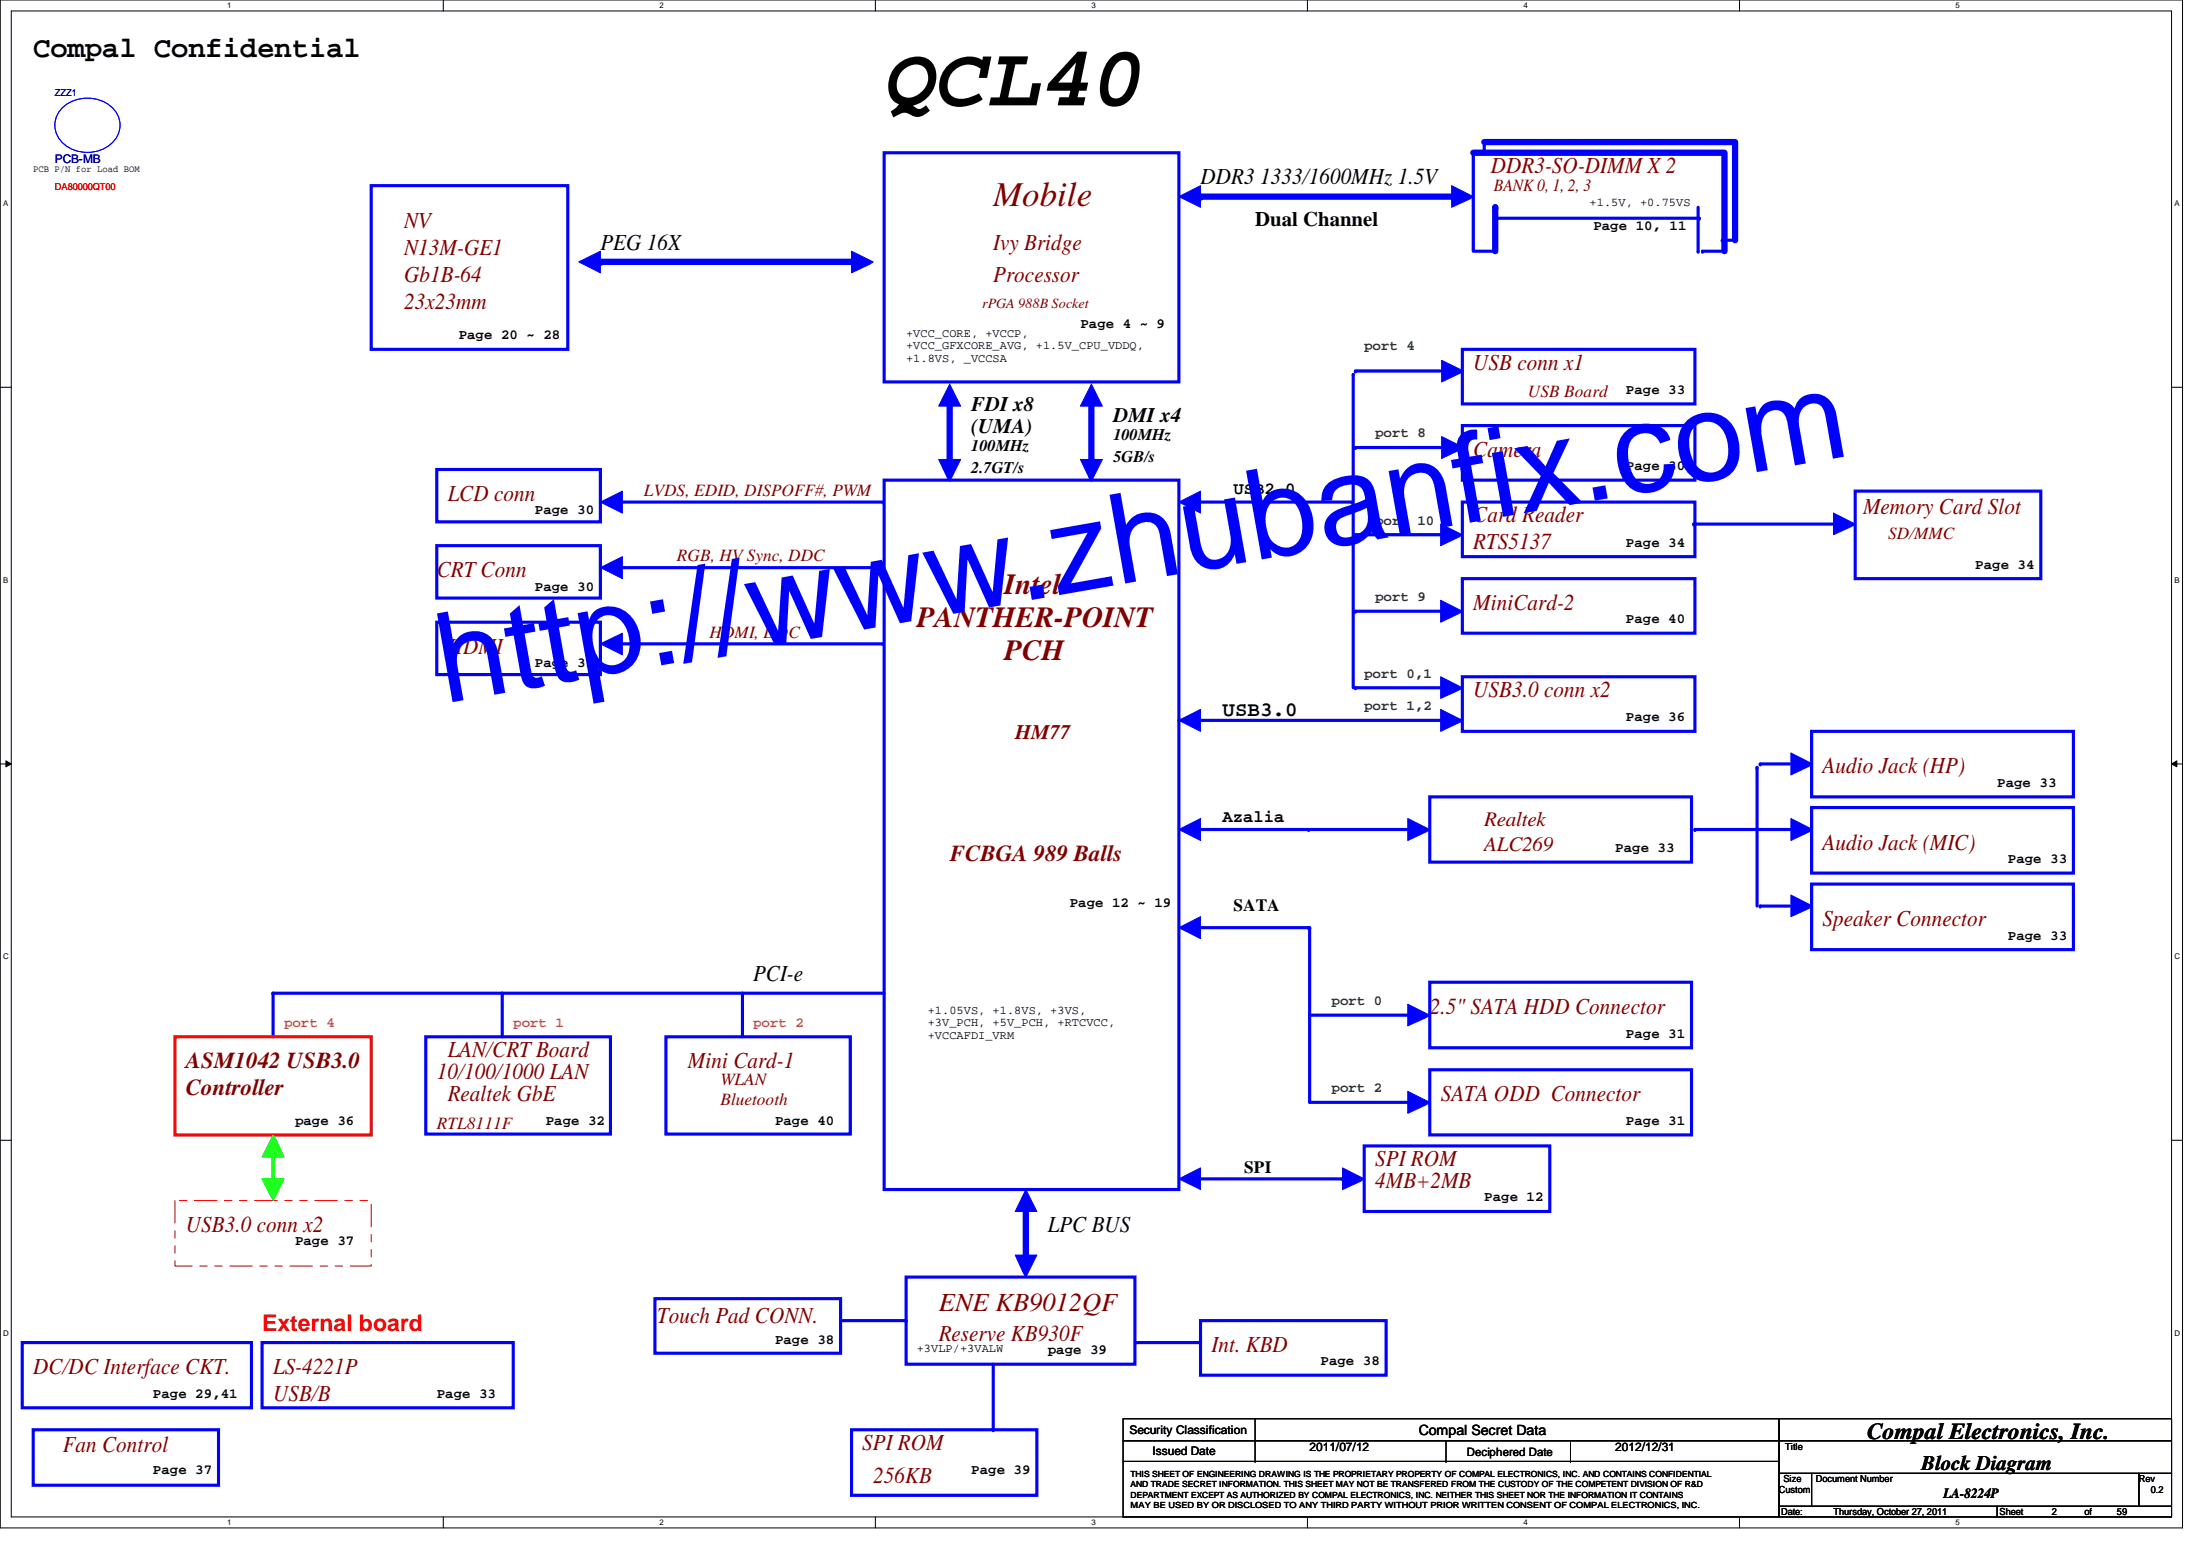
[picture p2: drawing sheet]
<svg xmlns="http://www.w3.org/2000/svg" width="297mm" height="210mm" viewBox="0 0 297 210" stroke-linecap="round" stroke-linejoin="round" font-family="sans-serif">
<path d="M0 0h294.7v206.2h-294.7zM1.5 1.5h291.7v203.3h-291.7z" fill="none" stroke="#000" stroke-width=".14"/>
<g fill="#fff">
<path d="M30.7 .2h.6v1.2h-.6z"/>
<path d="M30.7 204.9h.6v1.2h-.6z"/>
</g>
<path d="M59.9 0v1.5M59.9 204.8v1.4" fill="none" stroke="#000" stroke-width=".14"/>
<g fill="#fff">
<path d="M89 .2h.6v1.2h-.6z"/>
<path d="M89 204.9h.6v1.2h-.6z"/>
</g>
<path d="M118.2 0v1.5M118.2 204.8v1.4" fill="none" stroke="#000" stroke-width=".14"/>
<g fill="#fff">
<path d="M147.4 .2h.6v1.2h-.6z"/>
<path d="M147.4 204.9h.6v1.2h-.6z"/>
</g>
<path d="M176.5 0v1.5M176.5 204.8v1.4" fill="none" stroke="#000" stroke-width=".14"/>
<g fill="#fff">
<path d="M205.7 .2h.6v1.2h-.6z"/>
<path d="M205.7 204.9h.6v1.2h-.6z"/>
</g>
<path d="M234.9 0v1.5M234.9 204.8v1.4" fill="none" stroke="#000" stroke-width=".14"/>
<g fill="#fff">
<path d="M264 .2h.6v1.2h-.6z"/>
<path d="M264 204.9h.6v1.2h-.6z"/>
<path d="M.4 26.9h.7v1.2h-.7z"/>
<path d="M293.6 26.9h.7v1.2h-.7z"/>
<path d="M.4 77.7h.7v1.2h-.7z"/>
<path d="M293.6 77.7h.7v1.2h-.7z"/>
</g>
<path d="M0 52.3h1.5M293.2 52.3h1.5" fill="none" stroke="#000" stroke-width=".14"/>
<g fill="#fff">
<path d="M.4 128.5h.8v1.2h-.8z"/>
<path d="M293.6 128.5h.7v1.2h-.7z"/>
</g>
<path d="M0 103.1h1.5M.8 102.7l.7 .4-.7 .4zM293.2 103.1l.7-.4v.8zM293.2 103.1h1.5" fill="none" stroke="#000" stroke-width=".14"/>
<path d="M.8 102.7l.7 .4-.7 .4zM293.2 103.1l.7-.4v.8z" fill="#000"/>
<g fill="#fff">
<path d="M.4 179.3h.8v1.2h-.8z"/>
<path d="M293.6 179.3h.7v1.2h-.7z"/>
</g>
<g fill="none" stroke="#000" stroke-width=".14">
<path d="M0 153.9h1.5M293.2 153.9h1.5M151.6 191.5h88.6v3h-88.6zM151.6 194.5h88.6v2.8h-88.6zM151.6 197.3h88.6v7.5h-88.6zM169.5 194.5h.1M169.5 197.3h.1M169.5 191.5v5.8M195.2 197.3h.1M195.2 194.5v2.8M212 197.3h.1M212 194.5v2.8"/>
<path d="M240.2 191.5h53v3h-53zM240.2 194.5h53v4.4h-53zM240.2 198.9h4.4v4.4h-4.4zM244.6 198.9h44.2v4.4h-44.2zM288.8 198.9h4.4v4.4h-4.4zM240.2 203.3h29.5v1.5h-29.5zM269.7 203.3h23.5v1.5h-23.5z"/>
</g>
<path d="M119.4 20.6h39.8v31h-39.8zM162.1 125.2h14.6M4.5 193h25v7.5h-25z" fill="none" stroke="#00f" stroke-width=".42"/>
<circle cx="176.7" cy="125.2" r=".21" fill="#00f"/>
<path d="M84 67.8h35.2M119.4 64.8h39.8v95.8h-39.8zM3 181.2h30.9v8.8h-30.9z" fill="none" stroke="#00f" stroke-width=".42"/>
<circle cx="119.2" cy="67.8" r=".21" fill="#00f"/>
<path d="M81.1 67.8l2.9-1.5v3z" fill-rule="evenodd" fill="#00f"/>
<path d="M81.1 67.8l2.9-1.5v3z" fill="none" stroke="#00f" stroke-width=".14"/>
<path d="M241.8 110.5l2.9 1.5-.4 .3-2.5 1.2z" fill-rule="evenodd" fill="#00f"/>
<path d="M241.8 110.5l2.9 1.5-.4 .3-2.5 1.2z" fill="none" stroke="#00f" stroke-width=".14"/>
<path d="M228.9 112h14.2" fill="none" stroke="#00f" stroke-width=".42"/>
<circle cx="228.9" cy="112" r=".21" fill="#00f"/>
<path d="M145.9 62h2.9l-1.4 3z" fill-rule="evenodd" fill="#00f"/>
<path d="M145.9 62h2.9l-1.4 3z" fill="none" stroke="#00f" stroke-width=".14"/>
<path d="M198.9 20.6v13.3h3M229.9 33.9h2.9" fill="none" stroke="#00f" stroke-width=".42"/>
<path d="M198.9 20.6h33.9v13.3" fill="none" stroke="#00f" stroke-width=".85"/>
<circle cx="229.9" cy="33.9" r=".21" fill="#00f"/>
<path d="M201.9 28v5.9" fill="none" stroke="#00f" stroke-width=".85"/>
<circle cx="201.9" cy="28" r=".42" fill="#00f"/>
<path d="M229.3 28v5.9" fill="none" stroke="#00f" stroke-width=".42"/>
<circle cx="229.3" cy="33.9" r=".21" fill="#00f"/>
<path d="M201.9 29.5h27.5" fill="none" stroke="#00f" stroke-width=".42"/>
<circle cx="229.4" cy="29.5" r=".21" fill="#00f"/>
<path d="M196 25.1l2.9 1.4-.4 .3-2.5 1.2z" fill-rule="evenodd" fill="#00f"/>
<path d="M196 25.1l2.9 1.4-.4 .3-2.5 1.2z" fill="none" stroke="#00f" stroke-width=".14"/>
<path d="M159.2 26.5l2.9-1.4v2.9z" fill-rule="evenodd" fill="#00f"/>
<path d="M159.2 26.5l2.9-1.4v2.9z" fill="none" stroke="#00f" stroke-width=".14"/>
<path d="M182.7 50.5v42.3" fill="none" stroke="#00f" stroke-width=".42"/>
<circle cx="182.7" cy="50.5" r=".21" fill="#00f"/>
<path d="M160.6 67.8h22" fill="none" stroke="#00f" stroke-width=".42"/>
<circle cx="182.6" cy="67.8" r=".21" fill="#00f"/>
<path d="M159.2 67.8l2.9-1.5v3z" fill-rule="evenodd" fill="#00f"/>
<path d="M159.2 67.8l2.9-1.5v3z" fill="none" stroke="#00f" stroke-width=".14"/>
<path d="M159.2 125.2l2.9-1.5v3z" fill-rule="evenodd" fill="#00f"/>
<path d="M159.2 125.2l2.9-1.5v3z" fill="none" stroke="#00f" stroke-width=".14"/>
<path d="M147.4 51.9l1.4 2.9h-2.9z" fill-rule="evenodd" fill="#00f"/>
<path d="M147.4 51.9l1.4 2.9h-2.9z" fill="none" stroke="#00f" stroke-width=".14"/>
<path d="M147.4 54.5v8.9" fill="none" stroke="#00f" stroke-width=".85"/>
<circle cx="147.4" cy="63.4" r=".42" fill="#00f"/>
<path d="M84 76.6h35.2" fill="none" stroke="#00f" stroke-width=".42"/>
<circle cx="119.2" cy="76.6" r=".21" fill="#00f"/>
<path d="M81.1 76.6l2.9-1.5v3z" fill-rule="evenodd" fill="#00f"/>
<path d="M81.1 76.6l2.9-1.5v3z" fill="none" stroke="#00f" stroke-width=".14"/>
<path d="M84 86.9h35.2" fill="none" stroke="#00f" stroke-width=".42"/>
<circle cx="119.2" cy="86.9" r=".21" fill="#00f"/>
<path d="M81.1 86.9l2.9-1.4v2.9z" fill-rule="evenodd" fill="#00f"/>
<path d="M81.1 86.9l2.9-1.4v2.9z" fill="none" stroke="#00f" stroke-width=".14"/>
<path d="M232.5 32.4h1.6M59 84h22.1v7.1h-22.1z" fill="none" stroke="#00f" stroke-width=".42"/>
<circle cx="232.5" cy="32.4" r=".21" fill="#00f"/>
<path d="M200.4 19.2v1.4" fill="none" stroke="#00f" stroke-width=".42"/>
<circle cx="200.4" cy="20.6" r=".21" fill="#00f"/>
<path d="M200.4 19.2h33.9v13.2" fill="none" stroke="#00f" stroke-width=".85"/>
<path d="M100.2 134.1v5.9" fill="none" stroke="#00f" stroke-width=".42"/>
<circle cx="100.2" cy="134.1" r=".21" fill="#00f"/>
<path d="M162.1 26.5h33.9" fill="none" stroke="#00f" stroke-width=".85"/>
<circle cx="162.1" cy="26.5" r=".42" fill="#00f"/>
<path d="M138.5 160.6l1.5 2.9h-2.9z" fill-rule="evenodd" fill="#00f"/>
<path d="M138.5 160.6l1.5 2.9h-2.9z" fill="none" stroke="#00f" stroke-width=".14"/>
<path d="M138.5 163.5v5.9" fill="none" stroke="#00f" stroke-width=".85"/>
<circle cx="138.5" cy="169.4" r=".42" fill="#00f"/>
<path d="M176.8 125.2v23.6" fill="none" stroke="#00f" stroke-width=".42"/>
<circle cx="176.8" cy="125.2" r=".21" fill="#00f"/>
<path d="M134.1 184.1v8.9" fill="none" stroke="#00f" stroke-width=".42"/>
<circle cx="134.1" cy="193" r=".21" fill="#00f"/>
<path d="M88.4 175.3h25.1v7.4h-25.1zM113.5 178.3h8.8M122.3 172.4h30.9v11.7h-30.9zM115 193h25v8.8h-25z" fill="none" stroke="#00f" stroke-width=".42"/>
<circle cx="122.3" cy="178.3" r=".21" fill="#00f"/>
<path d="M67.8 134.1v5.9" fill="none" stroke="#00f" stroke-width=".42"/>
<circle cx="67.8" cy="134.1" r=".21" fill="#00f"/>
<path d="M176.8 137h13.9" fill="none" stroke="#00f" stroke-width=".42"/>
<circle cx="190.7" cy="137" r=".21" fill="#00f"/>
<path d="M190.1 135.6l2.9 1.4-.4 .3-2.5 1.2z" fill-rule="evenodd" fill="#00f"/>
<path d="M190.1 135.6l2.9 1.4-.4 .3-2.5 1.2z" fill="none" stroke="#00f" stroke-width=".14"/>
<path d="M159.2 159.1l2.9-1.5v3z" fill-rule="evenodd" fill="#00f"/>
<path d="M159.2 159.1l2.9-1.5v3z" fill="none" stroke="#00f" stroke-width=".14"/>
<path d="M162.1 159.1h19.2" fill="none" stroke="#00f" stroke-width=".42"/>
<circle cx="181.3" cy="159.1" r=".21" fill="#00f"/>
<path d="M181.3 157.6l2.9 1.5-.4 .3-2.5 1.2z" fill-rule="evenodd" fill="#00f"/>
<path d="M181.3 157.6l2.9 1.5-.4 .3-2.5 1.2z" fill="none" stroke="#00f" stroke-width=".14"/>
<path d="M184.2 154.7h25.1v8.8h-25.1z" fill="none" stroke="#00f" stroke-width=".42"/>
<path d="M126.7 62h3l-1.5 3z" fill-rule="evenodd" fill="#00f"/>
<path d="M126.7 62h3l-1.5 3z" fill="none" stroke="#00f" stroke-width=".14"/>
<path d="M128.2 51.9l1.5 2.9h-3z" fill-rule="evenodd" fill="#00f"/>
<path d="M128.2 51.9l1.5 2.9h-3z" fill="none" stroke="#00f" stroke-width=".14"/>
<path d="M128.2 54.5v8.9" fill="none" stroke="#00f" stroke-width=".85"/>
<circle cx="128.2" cy="63.4" r=".42" fill="#00f"/>
<path d="M59 73.7h22.1v7h-22.1zM59 63.4h22.1v7h-22.1zM237.2 103.6v18.7" fill="none" stroke="#00f" stroke-width=".42"/>
<circle cx="237.2" cy="103.6" r=".21" fill="#00f"/>
<path d="M237.7 122.3h3.9" fill="none" stroke="#00f" stroke-width=".42"/>
<circle cx="237.7" cy="122.3" r=".21" fill="#00f"/>
<path d="M241.8 120.8l2.9 1.5-.4 .3-2.5 1.1z" fill-rule="evenodd" fill="#00f"/>
<path d="M241.8 120.8l2.9 1.5-.4 .3-2.5 1.1z" fill="none" stroke="#00f" stroke-width=".14"/>
<path d="M237.7 103.1h3.9" fill="none" stroke="#00f" stroke-width=".42"/>
<circle cx="237.7" cy="103.1" r=".21" fill="#00f"/>
<path d="M241.8 101.6l2.9 1.5-.4 .3-2.5 1.2z" fill-rule="evenodd" fill="#00f"/>
<path d="M241.8 101.6l2.9 1.5-.4 .3-2.5 1.2z" fill="none" stroke="#00f" stroke-width=".14"/>
<path d="M194.6 48.6l3 1.5-3 1.5z" fill-rule="evenodd" fill="#00f"/>
<path d="M194.6 48.6l3 1.5-3 1.5z" fill="none" stroke="#00f" stroke-width=".14"/>
<path d="M183 50.1h11.5" fill="none" stroke="#00f" stroke-width=".42"/>
<circle cx="183" cy="50.1" r=".21" fill="#00f"/>
<path d="M176.8 112h15.3" fill="none" stroke="#00f" stroke-width=".42"/>
<circle cx="192.1" cy="112" r=".21" fill="#00f"/>
<path d="M190.1 110.5l2.9 1.5-.4 .3-2.5 1.2z" fill-rule="evenodd" fill="#00f"/>
<path d="M190.1 110.5l2.9 1.5-.4 .3-2.5 1.2z" fill="none" stroke="#00f" stroke-width=".14"/>
<path d="M159.2 112l2.9-1.5v3z" fill-rule="evenodd" fill="#00f"/>
<path d="M159.2 112l2.9-1.5v3z" fill="none" stroke="#00f" stroke-width=".14"/>
<path d="M162.1 112h14.6" fill="none" stroke="#00f" stroke-width=".42"/>
<circle cx="176.7" cy="112" r=".21" fill="#00f"/>
<path d="M183 92.8h11.5M244.6 98.7h35.3v8.9h-35.3zM193 107.6h35.4v8.8h-35.4zM244.6 109h35.3v8.9h-35.3zM244.6 119.3h35.3v8.9h-35.3zM57.5 140h24.9v13.1h-24.9zM89.9 140h24.9v13.1h-24.9z" fill="none" stroke="#00f" stroke-width=".42"/>
<circle cx="183" cy="92.8" r=".21" fill="#00f"/>
<path d="M194.5 91.4l2.9 1.4-.4 .3-2.5 1.2z" fill-rule="evenodd" fill="#00f"/>
<path d="M194.5 91.4l2.9 1.4-.4 .3-2.5 1.2z" fill="none" stroke="#00f" stroke-width=".14"/>
<path d="M162.1 178.3h25.1v7.3h-25.1zM153.2 181.2h8.9" fill="none" stroke="#00f" stroke-width=".42"/>
<circle cx="162.1" cy="181.2" r=".21" fill="#00f"/>
<path d="M137.1 169.4h2.9l-1.5 3z" fill-rule="evenodd" fill="#00f"/>
<path d="M137.1 169.4h2.9l-1.5 3z" fill="none" stroke="#00f" stroke-width=".14"/>
<path d="M183 72.2h11.5" fill="none" stroke="#00f" stroke-width=".42"/>
<circle cx="183" cy="72.2" r=".21" fill="#00f"/>
<path d="M194.5 70.7l2.9 1.5-.4 .3-2.5 1.2z" fill-rule="evenodd" fill="#00f"/>
<path d="M194.5 70.7l2.9 1.5-.4 .3-2.5 1.2z" fill="none" stroke="#00f" stroke-width=".14"/>
<path d="M197.4 47.2h31.5v7.3h-31.5zM197.4 67.8h31.5v7.3h-31.5zM176.8 148.8h13.9" fill="none" stroke="#00f" stroke-width=".42"/>
<circle cx="190.7" cy="148.8" r=".21" fill="#00f"/>
<path d="M190.1 147.3l2.9 1.5-.4 .3-2.5 1.2z" fill-rule="evenodd" fill="#00f"/>
<path d="M190.1 147.3l2.9 1.5-.4 .3-2.5 1.2z" fill="none" stroke="#00f" stroke-width=".14"/>
<path d="M194.6 58.9l3 1.5-3 1.5z" fill-rule="evenodd" fill="#00f"/>
<path d="M194.6 58.9l3 1.5-3 1.5z" fill="none" stroke="#00f" stroke-width=".14"/>
<path d="M183 60.4h11.5" fill="none" stroke="#00f" stroke-width=".42"/>
<circle cx="183" cy="60.4" r=".21" fill="#00f"/>
<path d="M197.4 57.4h31.5v7.4h-31.5zM159.2 97.2h38.1" fill="none" stroke="#00f" stroke-width=".42"/>
<circle cx="197.3" cy="97.2" r=".21" fill="#00f"/>
<path d="M159.2 97.2l2.9-1.4v2.9z" fill-rule="evenodd" fill="#00f"/>
<path d="M159.2 97.2l2.9-1.4v2.9z" fill="none" stroke="#00f" stroke-width=".14"/>
<path d="M193 132.6h35.4v8.8h-35.4zM193 144.4h35.4v8.8h-35.4z" fill="none" stroke="#00f" stroke-width=".42"/>
<path d="M194.5 95.8l2.9 1.4-.4 .3-2.5 1.2z" fill-rule="evenodd" fill="#00f"/>
<path d="M194.5 95.8l2.9 1.4-.4 .3-2.5 1.2z" fill="none" stroke="#00f" stroke-width=".14"/>
<path d="M183 82.5h11.5M197.4 91.4h31.5v7.3h-31.5z" fill="none" stroke="#00f" stroke-width=".42"/>
<circle cx="183" cy="82.5" r=".21" fill="#00f"/>
<path d="M194.5 81l2.9 1.5-.4 .3-2.5 1.2z" fill-rule="evenodd" fill="#00f"/>
<path d="M194.5 81l2.9 1.5-.4 .3-2.5 1.2z" fill="none" stroke="#00f" stroke-width=".14"/>
<path d="M197.4 78.1h31.5v7.4h-31.5z" fill="none" stroke="#00f" stroke-width=".42"/>
<path d="M81.1 35.3h33.9" fill="none" stroke="#00f" stroke-width=".85"/>
<circle cx="81.1" cy="35.3" r=".42" fill="#00f"/>
<path d="M115 33.9l2.9 1.4-.4 .3-2.5 1.2z" fill-rule="evenodd" fill="#00f"/>
<path d="M115 33.9l2.9 1.4-.4 .3-2.5 1.2z" fill="none" stroke="#00f" stroke-width=".14"/>
<path d="M78.1 35.3l3-1.4v2.9z" fill-rule="evenodd" fill="#00f"/>
<path d="M78.1 35.3l3-1.4v2.9z" fill="none" stroke="#00f" stroke-width=".14"/>
<path d="M50.1 25.1h26.6v22.1h-26.6zM228.7 70.7h20.3M250.5 66.3h25v11.8h-25z" fill="none" stroke="#00f" stroke-width=".42"/>
<circle cx="228.7" cy="70.7" r=".21" fill="#00f"/>
<path d="M247.6 69.3l2.9 1.4-.4 .3-2.5 1.2z" fill-rule="evenodd" fill="#00f"/>
<path d="M247.6 69.3l2.9 1.4-.4 .3-2.5 1.2z" fill="none" stroke="#00f" stroke-width=".14"/>
<path d="M36.9 134.1h82.5" fill="none" stroke="#00f" stroke-width=".42"/>
<circle cx="36.9" cy="134.1" r=".21" fill="#00f"/>
<path d="M36.9 134.1v5.9M35.4 181.2h33.9v8.8h-33.9z" fill="none" stroke="#00f" stroke-width=".42"/>
<circle cx="36.9" cy="134.1" r=".21" fill="#00f"/>
<path d="M23.6 140h26.5v13.2h-26.5z" fill="none" stroke="#f00" stroke-width=".42"/>
<path d="M36.9 154.9v4.2" fill="none" stroke="#0f0" stroke-width=".42"/>
<circle cx="36.9" cy="154.9" r=".21" fill="#0f0"/>
<path d="M23.6 162.1h26.5v8.8h-26.5z" fill="none" stroke="#f00" stroke-width=".14" stroke-dasharray="3 1 1 1 1 1"/>
<path d="M36.9 153.2l1.5 3h-3z" fill-rule="evenodd" fill="#0f0"/>
<path d="M36.9 153.2l1.5 3h-3z" fill="none" stroke="#0f0" stroke-width=".14"/>
<path d="M35.4 159.1h3l-1.5 3z" fill-rule="evenodd" fill="#0f0"/>
<path d="M35.4 159.1h3l-1.5 3z" fill="none" stroke="#0f0" stroke-width=".14"/>
<path d="M8.7 14.3a4.9 4.9 0 0 1 7.2 1.2 3.5 3.5 0 0 1-2.4 4.8 4.7 4.7 0 0 1-5.8-2 3.2 3.2 0 0 1 1-4z" fill="none" stroke="#00f" stroke-width=".14"/>
<text font-size="16.9" fill="#00f" x="60" y="95" transform="rotate(-10 60 95)">http://www.zhubanfix.com</text>
<text font-size="11.8" x="119.4" y="14.2">QCL40</text>
<text font-size="4.7" fill="#800000" x="134.1" y="27.8">Mobile</text>
<text font-size="3.9" x="4.5" y="7.7">Compal Confidential</text>
<g font-size="3.9" fill="#800000">
<text x="135.6" y="80.2">Intel</text>
<text x="123.8" y="84.6">PANTHER-POINT</text>
<text x="135.6" y="89">PCH</text>
</g>
<text font-size="3.5" fill="#800000" x="126.7" y="177">ENE KB9012QF</text>
<g font-size="3.1" fill="#800000">
<text x="201.3" y="23.4">DDR3-SO-DIMM X 2</text>
<text x="54.6" y="30.7">NV</text>
<text x="54.6" y="34.4">N13M-GE1</text>
<text x="134.1" y="33.7">Ivy Bridge</text>
<text x="54.6" y="38">Gb1B-64</text>
<text x="54.6" y="41.7">23x23mm</text>
<text x="134.1" y="38.1">Processor</text>
<text x="198.9" y="49.9">USB conn x1</text>
<text x="198.9" y="61.7">Camera</text>
<text x="60.4" y="67.6">LCD conn</text>
<text x="198.9" y="70.5">Card Reader</text>
<text x="251.5" y="69.3">Memory Card Slot</text>
<text x="59" y="77.9">CRT Conn</text>
<text x="198.9" y="74.2">RTS5137</text>
<text x="198.9" y="82.3">MiniCard-2</text>
<text x="60.4" y="88.2">HDMI</text>
<text x="198.9" y="94.1">USB3.0 conn x2</text>
<text x="246.1" y="104.4">Audio Jack (HP)</text>
<text x="128.2" y="116.2">FCBGA 989 Balls</text>
<text x="246.1" y="114.7">Audio Jack (MIC)</text>
<text x="246.1" y="125.1">Speaker Connector</text>
<text x="193" y="136.8">2.5&quot; SATA HDD Connector</text>
<text x="60.4" y="142.7">LAN/CRT Board</text>
<text x="25.1" y="144.2">ASM1042 USB3.0</text>
<text x="25.1" y="147.8">Controller</text>
<text x="59" y="145.7">10/100/1000 LAN</text>
<text x="60.4" y="148.6">Realtek GbE</text>
<text x="92.9" y="144.2">Mini Card-1</text>
<text x="194.5" y="148.6">SATA ODD Connector</text>
<text x="185.7" y="157.4">SPI ROM</text>
<text x="185.7" y="160.4">4MB+2MB</text>
<text x="25.1" y="166.3">USB3.0 conn x2</text>
<text x="88.7" y="178.5">Touch Pad CONN.</text>
<text x="4.5" y="185.4">DC/DC Interface CKT.</text>
<text x="36.9" y="185.4">LS-4221P</text>
<text x="126.7" y="181">Reserve KB930F</text>
<text x="163.6" y="182.5">Int. KBD</text>
<text x="36.9" y="189.1">USB/B</text>
<text x="8.5" y="196">Fan Control</text>
<text x="116.4" y="195.7">SPI ROM</text>
<text x="117.9" y="200.2">256KB</text>
</g>
<g font-size="3.1">
<text x="162.1" y="24.8">DDR3 1333/1600MHz 1.5V</text>
<text x="81.1" y="33.7">PEG 16X</text>
<text x="101.7" y="132.4">PCI-e</text>
<text x="141.5" y="166.3">LPC BUS</text>
<text x="252.1" y="194.3">Compal Electronics, Inc.</text>
</g>
<text font-size="3.1" fill="#f00" x="35.4" y="179.7">External board</text>
<g font-size="2.8">
<text x="169.5" y="30.5">Dual Channel</text>
<text x="131.1" y="55.5">FDI x8</text>
<text x="131.1" y="58.5">(UMA)</text>
<text x="150.3" y="57">DMI x4</text>
<text x="165.1" y="96.6">USB3.0</text>
<text x="259.5" y="198.5">Block Diagram</text>
</g>
<g font-size="2.8" fill="#800000">
<text x="137.1" y="99.7">HM77</text>
<text x="200.4" y="111.5">Realtek</text>
<text x="200.4" y="114.8">ALC269</text>
</g>
<g font-size="2.3" fill="#800000">
<text x="201.7" y="25.8">BANK 0, 1, 2, 3</text>
<text x="206.3" y="53.6">USB Board</text>
<text x="86.9" y="66.9">LVDS, EDID, DISPOFF#, PWM</text>
<text x="91.4" y="75.7">RGB, HV Sync, DDC</text>
<text x="254.9" y="72.8">SD/MMC</text>
<text x="95.8" y="86.1">HDMI, DDC</text>
<text x="97.3" y="146.5">WLAN</text>
<text x="97.3" y="149.2">Bluetooth</text>
<text x="59" y="152.4">RTL8111F</text>
</g>
<g font-size="2.3">
<text x="166.5" y="66.7">USB2.0</text>
<text x="165.1" y="110.9">Azalia</text>
<text x="166.5" y="122.9">SATA</text>
<text x="168" y="158.3">SPI</text>
</g>
<g font-size="2.2">
<text x="150.3" y="59.4">100MHz</text>
<text x="131.1" y="60.9">100MHz</text>
<text x="131.1" y="63.9">2.7GT/s</text>
<text x="150.3" y="62.4">5GB/s</text>
</g>
<g font-size="1.9">
<text x="215.1" y="31.1">Page 10, 11</text>
<text x="61.9" y="45.8">Page 20 ~ 28</text>
<text x="145.9" y="44.3">Page 4 ~ 9</text>
<text x="219.5" y="53.2">Page 33</text>
<text x="219.5" y="63.5">Page 30</text>
<text x="72.2" y="69.4">Page 30</text>
<text x="219.5" y="73.8">Page 34</text>
<text x="266.7" y="76.8">Page 34</text>
<text x="72.2" y="79.7">Page 30</text>
<text x="219.5" y="84.1">Page 40</text>
<text x="72.2" y="90">Page 35</text>
<text x="219.5" y="97.4">Page 36</text>
<text x="269.7" y="106.2">Page 33</text>
<text x="218.1" y="115.1">Page 33</text>
<text x="271.1" y="116.5">Page 33</text>
<text x="144.4" y="122.4">Page 12 ~ 19</text>
<text x="271.1" y="126.8">Page 33</text>
<text x="219.5" y="140.1">Page 31</text>
<text x="39.8" y="151.9">page 36</text>
<text x="73.7" y="151.9">Page 32</text>
<text x="104.6" y="151.9">Page 40</text>
<text x="219.5" y="151.9">Page 31</text>
<text x="200.4" y="162.2">Page 12</text>
<text x="39.8" y="168.1">Page 37</text>
<text x="104.6" y="181.4">Page 38</text>
<text x="141.5" y="182.8">page 39</text>
<text x="178.3" y="184.3">Page 38</text>
<text x="20.7" y="188.7">Page 29,41</text>
<text x="59" y="188.7">Page 33</text>
<text x="191.6" y="193.7">Compal Secret Data</text>
<text x="20.7" y="199">Page 37</text>
<text x="131.1" y="199">Page 39</text>
<text x="262.4" y="202.1">LA-8224P</text>
</g>
<text font-size="1.9" fill="#800000" x="132.6" y="41.5">rPGA 988B Socket</text>
<g font-size="1.9" fill="#008000">
<text x="184.2" y="47.3">port 4</text>
<text x="185.7" y="59.1">port 8</text>
<text x="185.7" y="70.9">port 10</text>
<text x="185.7" y="81.2">port 9</text>
<text x="184.2" y="91.5">port 0,1</text>
<text x="184.2" y="95.9">port 1,2</text>
<text x="179.8" y="135.7">port 0</text>
<text x="179.8" y="147.4">port 2</text>
</g>
<g font-size="1.9" fill="#ff8000">
<text x="38.4" y="138.6">port 4</text>
<text x="69.3" y="138.6">port 1</text>
<text x="101.7" y="138.6">port 2</text>
</g>
<text font-size="1.6" fill="#000080" x="7.4" y="22.1">PCB-MB</text>
<g font-size="1.6">
<text x="214.6" y="27.8">+1.5V, +0.75VS</text>
<text x="122.3" y="45.5">+VCC_CORE, +VCCP,</text>
<text x="122.3" y="47.2">+VCC_GFXCORE_AVG, +1.5V_CPU_VDDQ,</text>
<text x="122.3" y="48.9">+1.8VS, _VCCSA</text>
<text x="125.3" y="136.8">+1.05VS, +1.8VS, +3VS,</text>
<text x="125.3" y="138.5">+3V_PCH, +5V_PCH, +RTCVCC,</text>
<text x="125.3" y="140.2">+VCCAFDI_VRM</text>
<text x="123.8" y="182.5">+3VLP/+3VALW</text>
<text x="152.5" y="193.5">Security Classification</text>
<text x="155.6" y="196.3">Issued Date</text>
<text x="176.8" y="195.9">2011/07/12</text>
<text x="198" y="196.5">Deciphered Date</text>
<text x="218.1" y="195.9">2012/12/31</text>
</g>
<text font-size="1.3" fill="#000080" x="7.4" y="13">ZZZ1</text>
<g font-size="1.3">
<text x="4.5" y="23.2">PCB P/N for Load BOM</text>
<text x="241" y="195.8">Title</text>
<text x="240.2" y="201.5">Custom</text>
<text x="240.8" y="200.1">Size</text>
<text x="245.2" y="200.1">Document Number</text>
<text x="288.8" y="200.1">Rev</text>
<text x="290.4" y="201.5">0.2</text>
<text x="240.5" y="204.5">Date:</text>
<text x="247.6" y="204.5">Thursday, October 27, 2011</text>
<text x="270" y="204.5">Sheet</text>
<text x="277" y="204.5">2</text>
<text x="281.4" y="204.5">of</text>
<text x="285.8" y="204.5">59</text>
</g>
<text font-size="1.3" fill="#f00" x="7.4" y="25.7">DA80000QT00</text>
<g font-size="1.1">
<text x="30.7" y="1.1">1</text>
<text x="89" y="1.1">2</text>
<text x="147.4" y="1.1">3</text>
<text x="205.7" y="1.1">4</text>
<text x="264" y="1.1">5</text>
<text x=".4" y="27.9">A</text>
<text x="293.6" y="27.9">A</text>
<text x=".4" y="78.7">B</text>
<text x="293.6" y="78.7">B</text>
<text x=".4" y="129.5">C</text>
<text x="293.6" y="129.5">C</text>
<text x=".4" y="180.3">D</text>
<text x="293.6" y="180.3">D</text>
<text x="152.7" y="202.2">DEPARTMENT EXCEPT AS AUTHORIZED BY COMPAL ELECTRONICS, INC. NEITHER THIS SHEET NOR THE INFORMATION IT CONTAINS</text>
<text x="152.7" y="199.4">THIS SHEET OF ENGINEERING DRAWING IS THE PROPRIETARY PROPERTY OF COMPAL ELECTRONICS, INC. AND CONTAINS CONFIDENTIAL</text>
<text x="152.7" y="203.6">MAY BE USED BY OR DISCLOSED TO ANY THIRD PARTY WITHOUT PRIOR WRITTEN CONSENT OF COMPAL ELECTRONICS, INC.</text>
<text x="152.7" y="200.8">AND TRADE SECRET INFORMATION. THIS SHEET MAY NOT BE TRANSFERED FROM THE CUSTODY OF THE COMPETENT DIVISION OF R&amp;D</text>
<text x="30.7" y="205.9">1</text>
<text x="89" y="205.9">2</text>
<text x="147.4" y="205.9">3</text>
<text x="205.7" y="205.9">4</text>
<text x="264" y="205.9">5</text>
</g>
</svg>
